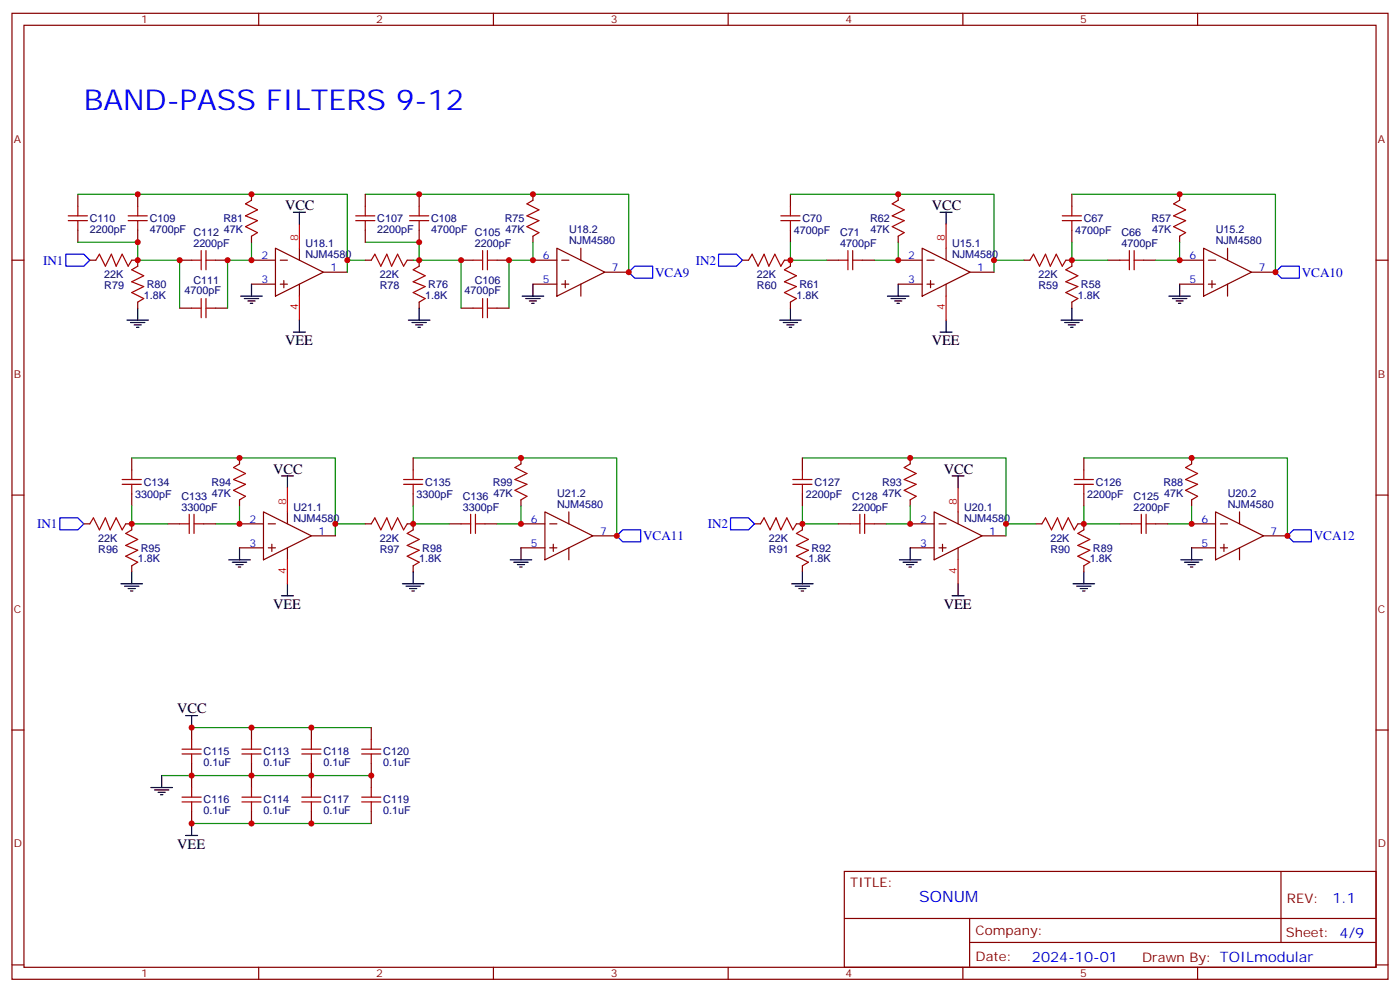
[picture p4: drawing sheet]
<svg xmlns="http://www.w3.org/2000/svg" width="412mm" height="292mm" viewBox="0 0 412 292" stroke-linecap="round" stroke-linejoin="round" font-family="sans-serif">
<g fill="none" stroke="#870000" stroke-width=".35">
<path d="M3.5 3.9h405.4v284.4h-405.4zM7.1 7.4h398.2v277.3h-398.2zM76.2 3.9v3.5M145.3 3.9v3.5M214.5 3.9v3.5M283.6 3.9v3.5M352.8 3.9v3.5M22.9 57.2v3.5M40.6 57.2v3.5M74.1 57.2v1.7M107.6 57.2v3.5M123.5 57.2v3.5"/>
<path d="M157 57.2v1.7M232.8 57.2v3.5M264.6 57.2v1.7M315.7 57.2v3.5M347.5 57.2v1.7M3.5 76.6h3.6M22.9 67.8v3.5M26.5 76.6h1.7M38.8 76.6h1.8v1.8M40.6 67.8v3.5M52.9 76.6h3.5M63.5 76.6h3.5"/>
<path d="M74.1 76.6h7M74.1 69.5v1.8M81.1 73.1l14.1 7-14.1 7.1zM82.5 76.6h2.2M88.2 73.1v3.5M107.6 76.6h1.8M107.6 67.8v3.5M119.9 76.6h1.8M123.5 67.8v3.5M123.5 76.6v1.8M135.8 76.6h3.5M146.4 76.6h3.5"/>
<path d="M157 76.6h7M157 69.5v1.8M164 73.1l14.2 7-14.2 7.1zM165.5 76.6h2.1M171.1 73.1v3.5M218.7 76.6h1.8M231.1 76.6h1.7v1.8M232.8 67.8v3.5M243.4 76.6h3.5M254 76.6h3.5M264.6 76.6h7M264.6 69.5v1.8"/>
<path d="M271.6 73.1l14.2 7-14.2 7.1zM273 76.6h2.2M278.7 73.1v3.5M301.6 76.6h1.8M314 76.6h1.7v1.8M315.7 67.8v3.5M326.3 76.6h3.5M336.9 76.6h3.5M347.5 76.6h7M347.5 69.5v1.8M354.5 73.1l14.2 7-14.2 7.1zM356 76.6h2.1"/>
<path d="M361.6 73.1v3.5M405.3 76.6h3.6M40.6 88.9v1.8M52.9 90.7h3.5M63.5 90.7h3.5M74.1 83.6h7M82.5 83.6h2.2M83.6 82.6v2.1M88.2 83.6v3.6M95.2 80.1h7.1M123.5 88.9v1.8M135.8 90.7h3.5"/>
<path d="M146.4 90.7h3.5M157 83.6h7M165.5 83.6h2.1M166.5 82.6v2.1M171.1 83.6v3.6M178.2 80.1h7M232.8 88.9v1.8M264.6 83.6h7M273 83.6h2.2M274.1 82.6v2.1M278.7 83.6v3.6M285.8 80.1h7"/>
<path d="M315.7 88.9v1.8M347.5 83.6h7M356 83.6h2.1M357 82.6v2.1M361.6 83.6v3.6M368.7 80.1h7M38.8 134.8v3.5M70.6 134.8v1.8M121.7 134.8v3.5M153.5 134.8v1.8M236.4 134.8v3.5M268.1 134.8v1.8"/>
<path d="M319.3 134.8v3.5M351 134.8v1.8M3.5 145.7h3.6M24.7 154.2h1.8M37 154.2h1.8v1.8M38.8 145.4v3.5M49.4 154.2h3.5M60 154.2h3.5M70.6 154.2h7M70.6 147.1v1.8M77.6 150.7l14.1 7-14.1 7.1zM79 154.2h2.1"/>
<path d="M84.7 150.7v3.5M91.7 157.7h7.1M107.6 154.2h1.8M119.9 154.2h1.8v1.8M121.7 145.4v3.5M132.3 154.2h3.5M142.9 154.2h3.5M153.5 154.2h7M153.5 147.1v1.8M160.5 150.7l14.1 7-14.1 7.1zM161.9 154.2h2.1M167.6 150.7v3.5"/>
<path d="M174.6 157.7h7.1M222.2 154.2h1.8M234.6 154.2h1.8v1.8M236.4 145.4v3.5M246.9 154.2h3.6M257.5 154.2h3.6M268.1 154.2h7.1M268.1 147.1v1.8M275.2 150.7l14.1 7-14.1 7.1zM276.6 154.2h2.1M282.2 150.7v3.5M289.3 157.7h7"/>
<path d="M305.2 154.2h1.7M317.5 154.2h1.8v1.8M319.3 145.4v3.5M329.8 154.2h3.6M340.4 154.2h3.6M351 154.2h7.1M351 147.1v1.8M358.1 150.7l14.1 7-14.1 7.1zM359.5 154.2h2.1M365.1 150.7v3.5M372.2 157.7h7M405.3 145.7h3.6"/>
<path d="M38.8 166.5v1.8M70.6 161.3h7M79 161.3h2.1M80.1 160.2v2.1M84.7 161.3v3.5M121.7 166.5v1.8M153.5 161.3h7M161.9 161.3h2.1M163 160.2v2.1M167.6 161.3v3.5M236.4 166.5v1.8M268.1 161.3h7.1"/>
<path d="M276.6 161.3h2.1M277.6 160.2v2.1M282.2 161.3v3.5M319.3 166.5v1.8M351 161.3h7.1M359.5 161.3h2.1M360.5 160.2v2.1M365.1 161.3v3.5M3.5 214.9h3.6M56.4 214.2v3.5M74.1 214.2v3.5M91.7 214.2v3.5"/>
<path d="M109.4 214.2v3.5M405.3 214.9h3.6M56.4 224.8v7M56.4 238.9v3.5M74.1 224.8v7M74.1 238.9v3.5M91.7 224.8v7M91.7 238.9v3.5M109.4 224.8v7M109.4 238.9v3.5M248.7 256.5h156.6v28.2h-156.6zM377.3 256.5v20.9"/>
<path d="M248.7 270.4h156.5M285.6 277.4h119.6M285.6 270.4v14.1M3.5 284h3.6M76.2 284.7v3.6M145.3 284.7v3.6M214.5 284.7v3.6M283.6 284.7v3.6M352.8 284.7v3.6M405.3 284h3.6"/>
</g>
<path d="M88.2 66v7.1M278.7 66v7.1M88.2 87.2v7M278.7 87.2v7M84.7 143.6v7.1M282.2 143.6v7.1M84.7 164.8v7M282.2 164.8v7" fill="none" stroke="#f00" stroke-width=".35"/>
<path d="M19.4 74.8h5.3l1.8 1.8-1.8 1.8h-5.3zM211.7 74.8h5.3l1.7 1.8-1.7 1.8h-5.3zM185.2 80.1l1.8-1.7h5.3v3.5h-5.3zM375.7 80.1l1.8-1.7h5.3v3.5h-5.3zM17.6 152.4h5.3l1.8 1.8-1.8 1.8h-5.3zM181.7 157.7l1.7-1.7h5.3v3.5h-5.3zM215.2 152.4h5.3l1.7 1.8-1.7 1.8h-5.3zM379.2 157.7l1.8-1.7h5.3v3.5h-5.3z" fill="none" stroke="#00f" stroke-width=".35"/>
<g fill="none" stroke="#008700" stroke-width=".35">
<path d="M22.9 57.2h79.4v22.9M107.6 57.2h77.6v22.9M232.8 57.2h60v22.9M315.7 57.2h60v22.9M22.9 71.3h17.7v5.3h12.3v14.1M74.1 71.3v5.3h-7.1v14.1M102.3 76.6h5.3M107.6 71.3h15.9v5.3h12.3v14.1M121.7 76.6h1.8M157 71.3v5.3h-7.1v14.1M232.8 71.3v5.3h10.6M264.6 71.3v5.3h-7.1"/>
<path d="M292.8 76.6h8.8M315.7 71.3v5.3h10.6M347.5 71.3v5.3h-7.1M38.8 134.8h60v22.9M121.7 134.8h60v22.9M236.4 134.8h59.9v22.9M319.3 134.8h59.9v22.9M38.8 148.9v5.3h10.6M70.6 148.9v5.3h-7.1M98.8 154.2h8.8M121.7 148.9v5.3h10.6M153.5 148.9v5.3h-7.1"/>
<path d="M236.4 148.9v5.3h10.5M268.1 148.9v5.3h-7M296.3 154.2h8.9M319.3 148.9v5.3h10.5M351 148.9v5.3h-7M56.4 214.2h53M47.6 228.3h61.8M56.4 242.4h53"/>
</g>
<g fill="none" stroke="#a10000" stroke-width=".35">
<path d="M74.1 58.9l-1.8 1.1 3.5 1.8-3.5 1.7 3.5 1.4-3.5 1.8 3.5 1.8-1.7 1M157 58.9l-1.8 1.1 3.5 1.8-3.5 1.7 3.5 1.4-3.5 1.8 3.5 1.8-1.7 1M264.6 58.9l-1.8 1.1 3.5 1.8-3.5 1.7 3.5 1.4-3.5 1.8 3.5 1.8-1.7 1M347.5 58.9l-1.8 1.1 3.5 1.8-3.5 1.7 3.5 1.4-3.5 1.8 3.5 1.8-1.7 1M20.1 63.5h5.7M20.1 64.9h5.7M22.9 60.7v2.8M22.9 64.9v2.9M28.2 76.6l1.1-1.8 1.7 3.6 1.8-3.6 1.4 3.6 1.8-3.6 1.7 3.6 1.1-1.8M37.7 63.5h5.7M37.7 64.9h5.7M40.6 78.4l-1.8 1 3.5 1.8-3.5 1.7 3.5 1.4-3.5 1.8 3.5 1.8-1.7 1"/>
<path d="M40.6 60.7v2.8M40.6 64.9v2.9M56.4 76.6h2.9M59.3 73.8v5.6M60.7 76.6h2.8M60.7 73.8v5.6M104.8 63.5h5.6M104.8 64.9h5.6M107.6 60.7v2.8M107.6 64.9v2.9M109.4 76.6l1-1.8 1.8 3.6 1.7-3.6 1.5 3.6 1.7-3.6 1.8 3.6 1-1.8M120.6 63.5h5.7"/>
<path d="M120.6 64.9h5.7M123.5 60.7v2.8M123.5 64.9v2.9M123.5 78.4l-1.8 1 3.5 1.8-3.5 1.7 3.5 1.4-3.5 1.8 3.5 1.8-1.7 1M139.3 76.6h2.9M142.2 73.8v5.6M143.6 76.6h2.8M143.6 73.8v5.6M220.5 76.6l1-1.8 1.8 3.6 1.8-3.6 1.4 3.6 1.7-3.6 1.8 3.6 1.1-1.8M230 63.5h5.7M230 64.9h5.7M232.8 78.4l-1.7 1 3.5 1.8-3.5 1.7 3.5 1.4-3.5 1.8 3.5 1.8-1.8 1"/>
<path d="M232.8 60.7v2.8M232.8 64.9v2.9M246.9 76.6h2.9M249.8 73.8v5.6M251.2 76.6h2.8M251.2 73.8v5.6M303.4 76.6l1-1.8 1.8 3.6 1.8-3.6 1.4 3.6 1.7-3.6 1.8 3.6 1.1-1.8M312.9 63.5h5.7M312.9 64.9h5.7M315.7 60.7v2.8M315.7 64.9v2.9M315.7 78.4l-1.7 1 3.5 1.8-3.5 1.7 3.5 1.4-3.5 1.8 3.5 1.8-1.8 1"/>
<path d="M329.8 76.6h2.9M332.7 73.8v5.6M334.1 76.6h2.8M334.1 73.8v5.6M56.4 90.7h2.9M59.3 87.9v5.6M60.7 90.7h2.8M60.7 87.9v5.6M139.3 90.7h2.9M142.2 87.9v5.6M143.6 87.9v5.6M143.6 90.7h2.8"/>
<path d="M38.8 138.3v2.8M70.6 136.6l-1.8 1 3.5 1.8-3.5 1.7 3.5 1.5-3.5 1.7 3.5 1.8-1.7 1M121.7 138.3v2.8M153.5 136.6l-1.8 1 3.5 1.8-3.5 1.7 3.5 1.5-3.5 1.7 3.5 1.8-1.7 1M236.4 138.3v2.8M268.1 136.6l-1.8 1 3.6 1.8-3.6 1.7 3.6 1.5-3.6 1.7 3.6 1.8-1.8 1M319.3 138.3v2.8M351 136.6l-1.8 1 3.6 1.8-3.6 1.7 3.6 1.5-3.6 1.7 3.6 1.8-1.8 1M26.5 154.2l1-1.8 1.8 3.6 1.7-3.6 1.5 3.6 1.7-3.6 1.8 3.6 1-1.8M36 141.1h5.6M36 142.6h5.6M38.8 156l-1.8 1 3.6 1.8-3.6 1.7 3.6 1.5-3.6 1.7 3.6 1.8-1.8 1"/>
<path d="M38.8 142.6v2.8M52.9 154.2h2.8M55.7 151.4v5.6M57.1 154.2h2.9M57.1 151.4v5.6M109.4 154.2l1-1.8 1.8 3.6 1.7-3.6 1.5 3.6 1.7-3.6 1.8 3.6 1-1.8M118.9 141.1h5.6M118.9 142.6h5.6M121.7 142.6v2.8M121.7 156l-1.8 1 3.6 1.8-3.6 1.7 3.6 1.5-3.6 1.7 3.6 1.8-1.8 1M135.8 154.2h2.8M138.6 151.4v5.6"/>
<path d="M140.1 154.2h2.8M140.1 151.4v5.6M224 154.2l1.1-1.8 1.7 3.6 1.8-3.6 1.4 3.6 1.8-3.6 1.7 3.6 1.1-1.8M233.5 141.1h5.7M233.5 142.6h5.7M236.4 142.6v2.8M236.4 156l-1.8 1 3.5 1.8-3.5 1.7 3.5 1.5-3.5 1.7 3.5 1.8-1.7 1M250.5 154.2h2.8M253.3 151.4v5.6M254.7 154.2h2.8M254.7 151.4v5.6M306.9 154.2l1.1-1.8 1.7 3.6 1.8-3.6 1.4 3.6 1.8-3.6 1.7 3.6 1.1-1.8"/>
<path d="M316.4 141.1h5.7M316.4 142.6h5.7M319.3 156l-1.8 1 3.5 1.8-3.5 1.7 3.5 1.5-3.5 1.7 3.5 1.8-1.7 1M319.3 142.6v2.8M333.4 154.2h2.8M336.2 151.4v5.6M337.6 154.2h2.8M337.6 151.4v5.6M56.4 217.7v2.8M74.1 217.7v2.8M91.7 217.7v2.8M109.4 217.7v2.8"/>
<path d="M53.6 220.5h5.7M53.6 221.9h5.7M53.6 234.6h5.7M53.6 236h5.7M56.4 221.9v2.9M56.4 231.8v2.8M56.4 236v2.9M71.3 220.5h5.6M71.3 221.9h5.6M71.3 234.6h5.6M71.3 236h5.6M74.1 221.9v2.9"/>
<path d="M74.1 231.8v2.8M74.1 236v2.9M88.9 220.5h5.6M88.9 221.9h5.6M88.9 234.6h5.6M88.9 236h5.6M91.7 221.9v2.9M91.7 231.8v2.8M91.7 236v2.9M106.5 220.5h5.7M106.5 221.9h5.7M106.5 234.6h5.7"/>
<path d="M106.5 236h5.7M109.4 221.9v2.9M109.4 231.8v2.8M109.4 236v2.9"/>
</g>
<g fill="none" stroke="#000" stroke-width=".35">
<path d="M86.4 62.5h3.6M88.2 62.5v3.5M276.9 62.5h3.6M278.7 62.5v3.5M37.4 94.2h6.3M38.5 94.9h4.2M39.5 95.6h2.1M40.2 96.3h.7M40.6 90.7v3.5M70.9 87.2h6.4M72 87.9h4.2M73 88.6h2.1"/>
<path d="M73.7 89.3h.7M74.1 83.6v3.6M86.4 97.8h3.6M88.2 94.2v3.6M120.3 94.2h6.3M121.4 94.9h4.2M122.4 95.6h2.1M123.1 96.3h.7M123.5 90.7v3.5M153.8 87.2h6.4M154.9 87.9h4.2M155.9 88.6h2.1"/>
<path d="M156.6 89.3h.7M157 83.6v3.6M229.7 94.2h6.3M230.7 94.9h4.2M231.8 95.6h2.1M232.5 96.3h.7M232.8 90.7v3.5M261.4 87.2h6.4M262.5 87.9h4.2M263.5 88.6h2.1M264.2 89.3h.7M264.6 83.6v3.6"/>
<path d="M276.9 97.8h3.6M278.7 94.2v3.6M312.6 94.2h6.3M313.6 94.9h4.3M314.7 95.6h2.1M315.4 96.3h.7M315.7 90.7v3.5M344.3 87.2h6.4M345.4 87.9h4.2M346.4 88.6h2.1M347.1 89.3h.7M347.5 83.6v3.6"/>
<path d="M82.9 140.1h3.5M84.7 140.1v3.5M280.5 140.1h3.5M282.2 140.1v3.5M35.6 171.8h6.4M36.7 172.5h4.2M37.7 173.2h2.2M38.5 174h.7M38.8 168.3v3.5M67.4 164.8h6.3M68.4 165.5h4.3M69.5 166.2h2.1"/>
<path d="M70.2 166.9h.7M70.6 161.3v3.5M82.9 175.4h3.5M84.7 171.8v3.6M118.5 171.8h6.4M119.6 172.5h4.2M120.6 173.2h2.2M121.4 174h.7M121.7 168.3v3.5M150.3 164.8h6.3M151.3 165.5h4.3M152.4 166.2h2.1"/>
<path d="M153.1 166.9h.7M153.5 161.3v3.5M233.2 171.8h6.3M234.2 172.5h4.3M235.3 173.2h2.1M236 174h.7M236.4 168.3v3.5M264.9 164.8h6.4M266 165.5h4.2M267.1 166.2h2.1M267.8 166.9h.7M268.1 161.3v3.5"/>
<path d="M280.5 175.4h3.5M282.2 171.8v3.6M316.1 171.8h6.3M317.1 172.5h4.3M318.2 173.2h2.1M318.9 174h.7M319.3 168.3v3.5M347.8 164.8h6.4M348.9 165.5h4.2M350 166.2h2.1M350.7 166.9h.7M351 161.3v3.5"/>
<path d="M54.7 210.6h3.5M56.4 210.6v3.6M44.4 231.8h6.4M45.5 232.5h4.2M46.6 233.2h2.1M47.3 233.9h.7M47.6 228.3v3.5M54.7 245.9h3.5M56.4 242.4v3.5"/>
</g>
<g fill="#c00">
<circle cx="102.3" cy="76.6" r=".88"/>
<circle cx="149.9" cy="76.6" r=".88"/>
<circle cx="157" cy="57.2" r=".88"/>
<circle cx="135.8" cy="76.6" r=".88"/>
<circle cx="52.9" cy="76.6" r=".88"/>
<circle cx="74.1" cy="57.2" r=".88"/>
<circle cx="67" cy="76.6" r=".88"/>
<circle cx="40.6" cy="71.3" r=".88"/>
<circle cx="40.6" cy="57.2" r=".88"/>
<circle cx="40.6" cy="76.6" r=".88"/>
<circle cx="123.5" cy="71.3" r=".88"/>
<circle cx="123.5" cy="57.2" r=".88"/>
<circle cx="123.5" cy="76.6" r=".88"/>
<circle cx="74.1" cy="76.6" r=".88"/>
<circle cx="157" cy="76.6" r=".88"/>
<circle cx="185.2" cy="80.1" r=".88"/>
<circle cx="56.4" cy="228.3" r=".88"/>
<circle cx="109.4" cy="228.3" r=".88"/>
<circle cx="56.4" cy="242.4" r=".88"/>
<circle cx="56.4" cy="214.2" r=".88"/>
<circle cx="74.1" cy="214.2" r=".88"/>
<circle cx="91.7" cy="214.2" r=".88"/>
<circle cx="74.1" cy="228.3" r=".88"/>
<circle cx="91.7" cy="228.3" r=".88"/>
<circle cx="74.1" cy="242.4" r=".88"/>
<circle cx="91.7" cy="242.4" r=".88"/>
<circle cx="375.7" cy="80.1" r=".88"/>
<circle cx="292.8" cy="76.6" r=".88"/>
<circle cx="347.5" cy="57.2" r=".88"/>
<circle cx="264.6" cy="57.2" r=".88"/>
<circle cx="264.6" cy="76.6" r=".88"/>
<circle cx="232.8" cy="76.6" r=".88"/>
<circle cx="315.7" cy="76.6" r=".88"/>
<circle cx="347.5" cy="76.6" r=".88"/>
<circle cx="351" cy="154.2" r=".88"/>
<circle cx="319.3" cy="154.2" r=".88"/>
<circle cx="236.4" cy="154.2" r=".88"/>
<circle cx="268.1" cy="154.2" r=".88"/>
<circle cx="268.1" cy="134.8" r=".88"/>
<circle cx="351" cy="134.8" r=".88"/>
<circle cx="296.3" cy="154.2" r=".88"/>
<circle cx="379.2" cy="157.7" r=".88"/>
<circle cx="181.7" cy="157.7" r=".88"/>
<circle cx="98.8" cy="154.2" r=".88"/>
<circle cx="153.5" cy="134.8" r=".88"/>
<circle cx="70.6" cy="134.8" r=".88"/>
<circle cx="70.6" cy="154.2" r=".88"/>
<circle cx="38.8" cy="154.2" r=".88"/>
<circle cx="121.7" cy="154.2" r=".88"/>
<circle cx="153.5" cy="154.2" r=".88"/>
</g>
<text font-size="8.5" fill="#00f" x="24.7" y="32.5">BAND-PASS FILTERS 9-12</text>
<text font-size="4.6" fill="#00f" x="270.8" y="265.5">SONUM</text>
<g font-size="4.2">
<text x="84" y="61.8">VCC</text>
<text x="274.5" y="61.8">VCC</text>
<text x="84" y="101.6">VEE</text>
<text x="274.5" y="101.6">VEE</text>
<text x="80.4" y="139.4">VCC</text>
<text x="278" y="139.4">VCC</text>
<text x="80.4" y="179.2">VEE</text>
<text x="278" y="179.2">VEE</text>
<text x="52.2" y="209.9">VCC</text>
<text x="52.2" y="249.8">VEE</text>
</g>
<g font-size="4.2" fill="#00f">
<text x="392.5" y="265.8">1.1</text>
<text x="304" y="283.1">2024-10-01</text>
</g>
<g font-size="3.9" fill="#00f">
<text x="12.7" y="77.9">IN1</text>
<text x="204.9" y="77.9">IN2</text>
<text x="193" y="81.4">VCA9</text>
<text x="383.5" y="81.4">VCA10</text>
<text x="10.9" y="155.5">IN1</text>
<text x="208.5" y="155.5">IN2</text>
<text x="189.4" y="159">VCA11</text>
<text x="387" y="159">VCA12</text>
</g>
<g font-size="3.9" fill="#800">
<text x="250.5" y="261.1">TITLE:</text>
<text x="379.1" y="265.8">REV:</text>
<text x="287.4" y="275.3">Company:</text>
<text x="378.7" y="275.9">Sheet: 4/9</text>
<text x="287.4" y="283">Date:</text>
<text x="336.4" y="283.1">Drawn By: TOILmodular</text>
</g>
<g font-size="3.2" fill="#800">
<text x="41.6" y="6.9">1</text>
<text x="110.8" y="6.9">2</text>
<text x="179.9" y="6.9">3</text>
<text x="249.1" y="6.9">4</text>
<text x="318.2" y="6.9">5</text>
<text x="4.1" y="42">A</text>
<text x="405.9" y="42">A</text>
<text x="4.1" y="111.2">B</text>
<text x="405.9" y="111.2">B</text>
<text x="4.1" y="180.3">C</text>
<text x="405.9" y="180.3">C</text>
<text x="4.1" y="249.4">D</text>
<text x="405.9" y="249.4">D</text>
<text x="41.6" y="287.7">1</text>
<text x="110.8" y="287.7">2</text>
<text x="179.9" y="287.7">3</text>
<text x="249.1" y="287.7">4</text>
<text x="318.2" y="287.7">5</text>
</g>
<g font-size="3.2" fill="#000080">
<text x="26.5" y="65.4">C110</text>
<text x="44.1" y="65.4">C109</text>
<text x="65.8" y="65.4">R81</text>
<text x="111.1" y="65.4">C107</text>
<text x="127" y="65.4">C108</text>
<text x="148.7" y="65.4">R75</text>
<text x="236.4" y="65.4">C70</text>
<text x="256.3" y="65.4">R62</text>
<text x="319.3" y="65.4">C67</text>
<text x="339.2" y="65.4">R57</text>
<text x="26.5" y="68.6">2200pF</text>
<text x="44.1" y="68.6">4700pF</text>
<text x="57" y="69.5">C112</text>
<text x="66" y="68.6">47K</text>
<text x="111.1" y="68.6">2200pF</text>
<text x="127" y="68.6">4700pF</text>
<text x="139.9" y="69.5">C105</text>
<text x="148.9" y="68.6">47K</text>
<text x="167.6" y="71.9">NJM4580</text>
<text x="167.6" y="68.7">U18.2</text>
<text x="233.8" y="68.9">4700pF</text>
<text x="247.5" y="69.5">C71</text>
<text x="256.5" y="68.6">47K</text>
<text x="316.8" y="68.9">4700pF</text>
<text x="330.4" y="69.5">C66</text>
<text x="339.4" y="68.6">47K</text>
<text x="358.1" y="71.9">NJM4580</text>
<text x="358.1" y="68.7">U15.2</text>
<text x="57" y="72.7">2200pF</text>
<text x="90" y="76">NJM4580</text>
<text x="90" y="72.8">U18.1</text>
<text x="139.9" y="72.7">2200pF</text>
<text x="247.5" y="72.7">4700pF</text>
<text x="280.5" y="76">NJM4580</text>
<text x="280.5" y="72.8">U15.1</text>
<text x="330.4" y="72.7">4700pF</text>
<text x="30.7" y="81.9">22K</text>
<text x="57" y="83.6">C111</text>
<text x="111.8" y="81.9">22K</text>
<text x="139.9" y="83.6">C106</text>
<text x="223" y="81.9">22K</text>
<text x="305.9" y="81.9">22K</text>
<text x="30.7" y="85.1">R79</text>
<text x="42.4" y="88">1.8K</text>
<text x="43.3" y="84.8">R80</text>
<text x="54.4" y="86.6">4700pF</text>
<text x="111.8" y="85.1">R78</text>
<text x="125.3" y="88">1.8K</text>
<text x="126.2" y="84.8">R76</text>
<text x="136.8" y="86.6">4700pF</text>
<text x="223" y="85.1">R60</text>
<text x="234.6" y="88">1.8K</text>
<text x="235.5" y="84.8">R61</text>
<text x="305.9" y="85.1">R59</text>
<text x="317.5" y="88">1.8K</text>
<text x="318.4" y="84.8">R58</text>
<text x="42.3" y="143">C134</text>
<text x="62.3" y="143">R94</text>
<text x="125.2" y="143">C135</text>
<text x="145.2" y="143">R99</text>
<text x="239.9" y="143">C127</text>
<text x="259.8" y="143">R93</text>
<text x="322.8" y="143">C126</text>
<text x="342.7" y="143">R88</text>
<text x="39.8" y="146.5">3300pF</text>
<text x="53.4" y="147.1">C133</text>
<text x="62.4" y="146.2">47K</text>
<text x="122.7" y="146.5">3300pF</text>
<text x="136.3" y="147.1">C136</text>
<text x="145.3" y="146.2">47K</text>
<text x="164.1" y="149.5">NJM4580</text>
<text x="164.1" y="146.3">U21.2</text>
<text x="237.4" y="146.5">2200pF</text>
<text x="251" y="147.1">C128</text>
<text x="260" y="146.2">47K</text>
<text x="320.3" y="146.5">2200pF</text>
<text x="333.9" y="147.1">C125</text>
<text x="342.9" y="146.2">47K</text>
<text x="361.6" y="149.5">NJM4580</text>
<text x="361.6" y="146.3">U20.2</text>
<text x="53.4" y="150.3">3300pF</text>
<text x="86.4" y="153.6">NJM4580</text>
<text x="86.4" y="150.4">U21.1</text>
<text x="136.3" y="150.3">3300pF</text>
<text x="251" y="150.3">2200pF</text>
<text x="284" y="153.6">NJM4580</text>
<text x="284" y="150.4">U20.1</text>
<text x="333.9" y="150.3">2200pF</text>
<text x="28.9" y="159.5">22K</text>
<text x="111.8" y="159.5">22K</text>
<text x="226.5" y="159.5">22K</text>
<text x="309.4" y="159.5">22K</text>
<text x="28.9" y="162.7">R96</text>
<text x="40.6" y="165.6">1.8K</text>
<text x="41.5" y="162.4">R95</text>
<text x="111.8" y="162.7">R97</text>
<text x="123.5" y="165.6">1.8K</text>
<text x="124.4" y="162.4">R98</text>
<text x="226.5" y="162.7">R91</text>
<text x="238.2" y="165.6">1.8K</text>
<text x="239" y="162.4">R92</text>
<text x="309.4" y="162.7">R90</text>
<text x="321.1" y="165.6">1.8K</text>
<text x="321.9" y="162.4">R89</text>
<text x="60" y="225.5">0.1uF</text>
<text x="60" y="222.3">C115</text>
<text x="77.6" y="225.5">0.1uF</text>
<text x="77.6" y="222.3">C113</text>
<text x="95.2" y="225.5">0.1uF</text>
<text x="95.2" y="222.3">C118</text>
<text x="112.9" y="225.5">0.1uF</text>
<text x="112.9" y="222.3">C120</text>
<text x="60" y="239.6">0.1uF</text>
<text x="60" y="236.4">C116</text>
<text x="77.6" y="239.6">0.1uF</text>
<text x="77.6" y="236.4">C114</text>
<text x="95.2" y="239.6">0.1uF</text>
<text x="95.2" y="236.4">C117</text>
<text x="112.9" y="239.6">0.1uF</text>
<text x="112.9" y="236.4">C119</text>
</g>
<g font-size="3.2" fill="#f00">
<text x="87.8" y="70.9" transform="rotate(-90 87.8 70.9)">8</text>
<text x="278.3" y="70.9" transform="rotate(-90 278.3 70.9)">8</text>
<text x="87.8" y="91.3" transform="rotate(-90 87.8 91.3)">4</text>
<text x="278.3" y="91.3" transform="rotate(-90 278.3 91.3)">4</text>
<text x="84.3" y="148.6" transform="rotate(-90 84.3 148.6)">8</text>
<text x="281.9" y="148.6" transform="rotate(-90 281.9 148.6)">8</text>
<text x="84.3" y="168.9" transform="rotate(-90 84.3 168.9)">4</text>
<text x="281.9" y="168.9" transform="rotate(-90 281.9 168.9)">4</text>
</g>
<g font-size="3.2" fill="#00f">
<text x="77" y="76.2">2</text>
<text x="159.9" y="76.2">6</text>
<text x="267.5" y="76.2">2</text>
<text x="350.4" y="76.2">6</text>
<text x="77" y="83.3">3</text>
<text x="97.4" y="79.8">1</text>
<text x="159.9" y="83.3">5</text>
<text x="180.3" y="79.8">7</text>
<text x="267.5" y="83.3">3</text>
<text x="287.9" y="79.8">1</text>
<text x="350.4" y="83.3">5</text>
<text x="370.8" y="79.8">7</text>
<text x="73.5" y="153.8">2</text>
<text x="156.4" y="153.8">6</text>
<text x="271" y="153.8">2</text>
<text x="353.9" y="153.8">6</text>
<text x="73.5" y="160.9">3</text>
<text x="93.8" y="157.4">1</text>
<text x="156.4" y="160.9">5</text>
<text x="176.7" y="157.4">7</text>
<text x="271" y="160.9">3</text>
<text x="291.4" y="157.4">1</text>
<text x="353.9" y="160.9">5</text>
<text x="374.3" y="157.4">7</text>
</g>
</svg>
